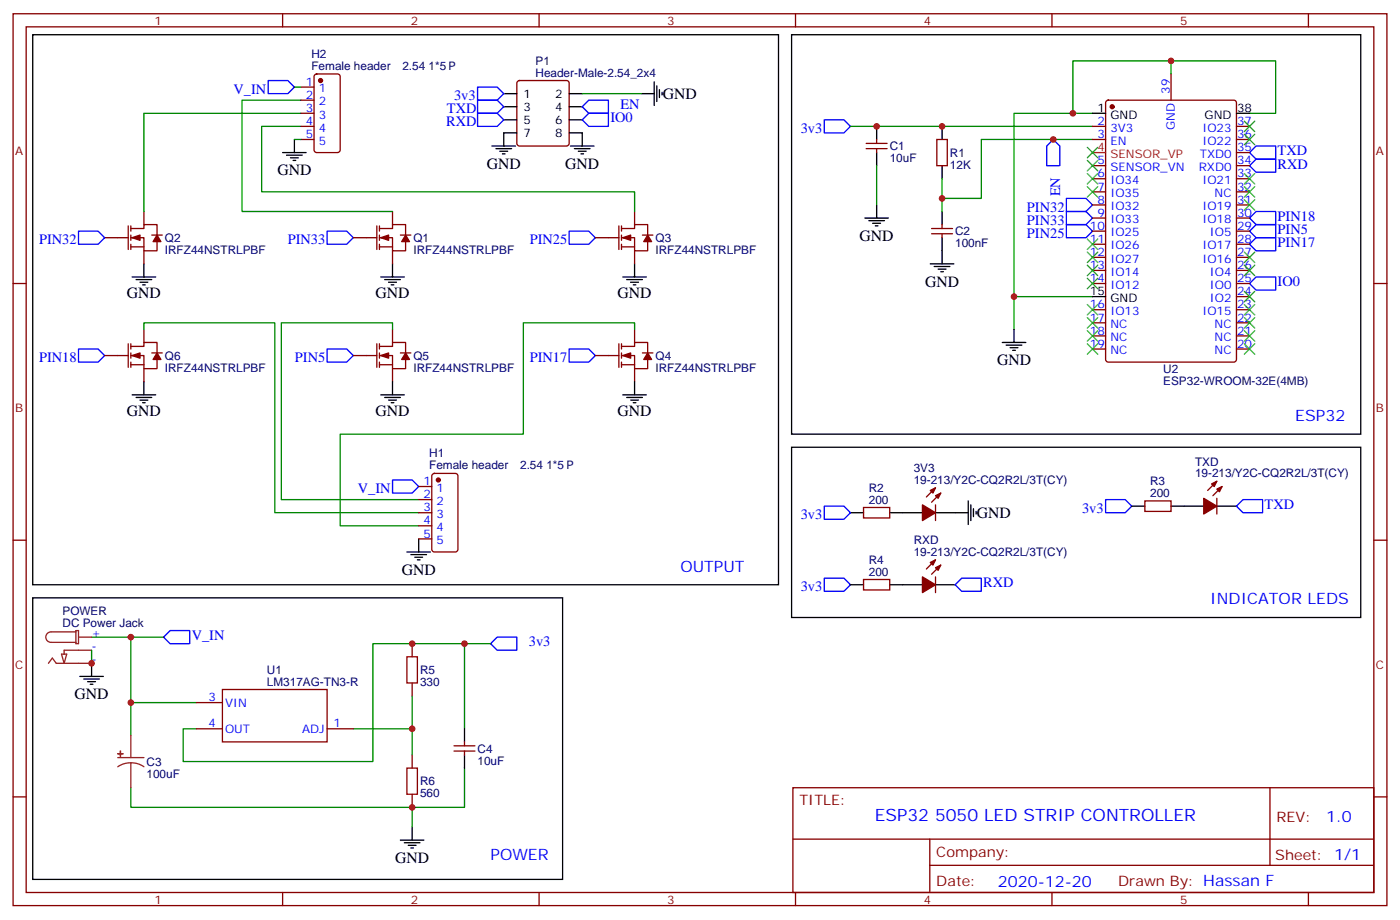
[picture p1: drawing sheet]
<svg xmlns="http://www.w3.org/2000/svg" width="377mm" height="248mm" viewBox="0 0 377 248" stroke-linecap="round" stroke-linejoin="round" font-family="sans-serif">
<g fill="none" stroke="#870000" stroke-width=".35">
<path d="M3.5 3.7h370.4v240.2h-370.4zM7.1 7.2h363.3v233.2h-363.3zM76.2 3.7v3.5M145.3 3.7v3.5M214.5 3.7v3.5M283.6 3.7v3.5M315.7 19.9v7.1M352.8 3.7v3.5M81.1 34h3.6M81.1 37.6h3.6M81.1 30.5h3.6M81.1 27h3.6"/>
<path d="M81.1 23.5h3.6M84.9 20.1l.5-.2h5.6a.71 .71 0 0 1 .7 .7v20.1l-.7 .4h-5.6l-.5-.2-.2-.5v-19.8zM139.6 21.9l.5-.2h12.7a.71 .71 0 0 1 .7 .7v16.2l-.3 .5-.4 .2h-12.7l-.5-.2-.3-.5v-16.2zM233.5 38.6h5.7M236.4 37.6v1M252.6 37.6h2.8v7h-2.8zM294.6 34h3.5M294.6 37.6h3.5M298.3 27.2l.5-.2h33.9a.71 .71 0 0 1 .7 .7l-.1 69.4-.6 .4h-33.9l-.5-.2-.2-.5v-69.1zM333.4 34h3.5M333.4 37.6h3.5M38.8 57v3.5"/>
<path d="M105.8 57v3.5M171.1 57v3.5M233.5 40h5.7M236.4 40v1.1M294.6 44.6h3.5M294.6 48.2h3.5M294.6 51.7h3.5M294.6 55.2h3.5M294.6 58.7h3.5M333.4 44.6h3.5M333.4 48.2h3.5M333.4 51.7h3.5"/>
<path d="M333.4 55.2h3.5M333.4 58.7h3.5M333.4 41.1h3.5M3.5 76.4h3.6M28.2 64h6.4M34.6 60.9v6.3M35.3 61.6h3.5v-1.1h3.5v2.8M35.3 64h3.5v3.6h3.5v-2.5M35.3 60.9v1.4M35.3 63.3v1.4M35.3 65.8v1.4M35.3 66.5h3.5"/>
<path d="M38.8 67.6v3.5M40.9 63.3h2.8M95.2 64h6.4M101.6 60.9v6.3M102.3 61.6h3.5v-1.1h3.6v2.8M102.3 64h3.5v3.6h3.6v-2.5M102.3 60.9v1.4M102.3 63.3v1.4M102.3 65.8v1.4M102.3 66.5h3.5M105.8 67.6v3.5M107.9 63.3h2.9"/>
<path d="M160.5 64h6.4M166.9 60.9v6.3M167.6 61.6h3.5v-1.1h3.5v2.8M167.6 64h3.5v3.6h3.5v-2.5M167.6 60.9v1.4M167.6 63.3v1.4M167.6 65.8v1.4M167.6 66.5h3.5M171.1 67.6v3.5M173.2 63.3h2.8M251.2 63h5.6M251.2 61.6h5.6"/>
<path d="M254 60.5v1.1M254 63v1M294.6 76.4h3.5M294.6 62.3h3.5M294.6 65.8h3.5M294.6 69.3h3.5M294.6 72.8h3.5M333.4 76.4h3.5M333.4 62.3h3.5M333.4 65.8h3.5M333.4 69.3h3.5M333.4 72.8h3.5"/>
<path d="M333.4 79.9h3.5M370.4 76.4h3.5M28.2 95.8h6.4M34.6 92.6v6.4M35.3 93.3h3.5v-1h3.5v2.8M35.3 95.8h3.5v3.5h3.5v-2.5M35.3 98.2h3.5M35.3 92.6v1.4M35.3 95.1v1.4M35.3 97.5v1.5M38.8 88.7v3.6M38.8 99.3v3.5"/>
<path d="M40.9 95.1h2.8M95.2 95.8h6.4M101.6 92.6v6.4M102.3 93.3h3.5v-1h3.6v2.8M102.3 95.8h3.5v3.5h3.6v-2.5M102.3 98.2h3.5M102.3 92.6v1.4M102.3 95.1v1.4M102.3 97.5v1.5M105.8 88.7v3.6M105.8 99.3v3.5M107.9 95.1h2.9"/>
<path d="M160.5 95.8h6.4M166.9 92.6v6.4M167.6 93.3h3.5v-1h3.5v2.8M167.6 95.8h3.5v3.5h3.5v-2.5M167.6 98.2h3.5M167.6 92.6v1.4M167.6 95.1v1.4M167.6 97.5v1.5M171.1 88.7v3.6M171.1 99.3v3.5M173.2 95.1h2.8M294.6 83.4h3.5"/>
<path d="M294.6 87h3.5M294.6 90.5h3.5M294.6 94h3.5M333.4 83.4h3.5M333.4 87h3.5M333.4 90.5h3.5M333.4 94h3.5M112.9 138.1h3.5M112.9 134.6h3.5M112.9 131.1h3.5M116.7 127.7l.4-.2h5.7a.71 .71 0 0 1 .7 .7l-.1 20.1-.6 .4h-5.7l-.5-.2-.2-.5v-19.8zM232.8 136.7h7.1v2.8h-7.1z"/>
<path d="M252.2 131.4l-2.4 2.5M252.2 136v4.2M253.6 132.8l-2.4 2.5M308.7 134.9h7v2.9h-7zM328.1 129.6l-2.5 2.5M328.1 134.2v4.3M329.5 131.1l-2.5 2.4M3.5 145.5h3.6M112.9 145.2h3.5M112.9 141.6h3.5M232.8 156.1h7.1v2.8h-7.1zM252.2 155.4v4.2"/>
<path d="M252.2 150.8l-2.4 2.5M253.6 152.2l-2.4 2.5M370.4 145.5h3.5M111.1 173.4v3.5M52.9 196.3h7.1M52.9 189.3h7.1M60 185.7h28.2v14.1h-28.2zM88.2 196.3h7M111.1 184v3.5M125.2 199.8v1.1M3.5 214.7h3.6M111.1 203.4v3.5"/>
<path d="M111.1 214v3.5M122.4 202.3h5.7M122.4 200.9h5.7M125.2 202.3v1.1M213.8 212.2h156.6v28.2h-156.6zM342.4 212.2v20.9M370.4 214.7h3.5M213.8 226h156.5M250.7 233.1h119.6M250.7 226v14.2M76.2 240.4v3.5M145.3 240.4v3.5"/>
<path d="M214.5 240.4v3.5M283.6 240.4v3.5M352.8 240.4v3.5"/>
</g>
<g fill="none" stroke="#00f" stroke-width=".35">
<path d="M72.3 21.7h5.3l1.8 1.8-1.8 1.7h-5.3zM128.8 23.5h5.3l1.7 1.7-1.7 1.8h-5.3zM128.8 27h5.3l1.7 1.8-1.7 1.7h-5.3zM128.8 30.5h5.3l1.7 1.8-1.7 1.7h-5.3zM157 28.8l1.7-1.8h5.3v3.5h-5.3zM158.7 30.5h5.3v3.5h-5.3l-1.7-1.7zM222.2 32.3h5.3l1.8 1.7-1.8 1.8h-5.3zM284 37.6l1.8 1.7v5.3h-3.6v-5.3zM287.5 57h5.3l1.8 1.7-1.8 1.8h-5.3zM287.5 53.4h5.3l1.8 1.8-1.8 1.8h-5.3zM336.9 41.1l1.8-1.8h5.3v3.6h-5.3zM338.7 57h5.3v3.5h-5.3l-1.8-1.8z"/>
<path d="M338.7 42.9h5.3v3.5h-5.3l-1.8-1.8zM21.2 62.3h5.3l1.7 1.7-1.7 1.8h-5.3zM88.2 62.3h5.3l1.7 1.7-1.7 1.8h-5.3zM153.5 62.3h5.2l1.8 1.7-1.8 1.8h-5.2zM287.5 60.5h5.3l1.8 1.8-1.8 1.7h-5.3zM336.9 62.3l1.8-1.8h5.3v3.5h-5.3zM338.7 74.6h5.3v3.5h-5.3l-1.8-1.7zM338.7 64h5.3v3.6h-5.3l-1.8-1.8zM21.2 94h5.3l1.7 1.8-1.7 1.7h-5.3zM88.2 94h5.3l1.7 1.8-1.7 1.7h-5.3zM153.5 94h5.2l1.8 1.8-1.8 1.7h-5.2zM105.8 129.3h5.3l1.8 1.8-1.8 1.7h-5.3z"/>
<path d="M222.2 136.3h5.3l1.8 1.8-1.8 1.8h-5.3zM298.1 134.6h5.3l1.8 1.7-1.8 1.8h-5.3zM333.4 136.3l1.7-1.7h5.3v3.5h-5.3zM222.2 155.8h5.3l1.8 1.7-1.8 1.8h-5.3zM257.5 157.5l1.8-1.7h5.3v3.5h-5.3zM45.9 169.9h5.3v3.5h-5.3l-1.8-1.8zM132.3 173.4l1.8-1.8h5.2v3.6h-5.2z"/>
</g>
<g fill="none" stroke="#000" stroke-width=".35">
<path d="M8.8 9.3h201.1v148.2h-201.1zM213.4 9.3h153.5v107.6h-153.5zM79.4 37.6v3.5M132.6 39.3h6.4M135.8 25.2h3.5M135.8 28.8h3.5M135.8 32.3h3.5M139.3 35.8h-3.5v3.5M153.5 25.2h3.5M153.5 28.8h3.5M153.5 32.3h3.5M153.5 35.8h3.5v3.5"/>
<path d="M153.8 39.3h6.4M172.9 25.2h3.5M176.4 22v6.4M177.1 23.1v4.2M177.8 24.2v2.1M178.5 24.9v.7M236.4 34v3.6M254 34v3.6M294.6 30.5h3.5M333.4 30.5h3.5M76.2 41.1h6.3M77.3 41.8h4.2"/>
<path d="M78.3 42.5h2.1M79 43.2h.7M133.7 40h4.2M134.8 40.7h2.1M135.5 41.5h.7M154.9 40h4.2M155.9 40.7h2.1M156.6 41.5h.7M233.2 58.7h6.3M234.2 59.4h4.3M236.4 41.1v3.5M236.4 55.2v3.5"/>
<path d="M254 44.6v3.6M254 57v3.5M35.6 74.6h6.4M36.7 75.3h4.2M37.7 76h2.2M38.5 76.7h.7M38.8 71.1v3.5M102.7 74.6h6.3M103.7 75.3h4.2M104.8 76h2.1M105.5 76.7h.7M105.8 71.1v3.5"/>
<path d="M167.9 74.6h6.4M169 75.3h4.2M170 76h2.2M170.7 76.7h.7M171.1 71.1v3.5M235.3 60.1h2.1M236 60.9h.7M250.8 71.1h6.4M251.9 71.8h4.2M252.9 72.5h2.2M253.6 73.2h.8M254 64v7.1"/>
<path d="M294.6 79.9h3.5M270.2 92.3h6.4M271.3 93h4.2M272.3 93.7h2.2M273 94.4h.8M273.4 88.7v3.6M35.6 106.4h6.4M36.7 107.1h4.2M37.7 107.8h2.2M38.5 108.5h.7M38.8 102.8v3.6M102.7 106.4h6.3"/>
<path d="M103.7 107.1h4.2M104.8 107.8h2.1M105.5 108.5h.7M105.8 102.8v3.6M167.9 106.4h6.4M169 107.1h4.2M170 107.8h2.2M170.7 108.5h.7M171.1 102.8v3.6M213.4 120.5h153.5v45.8h-153.5zM229.3 138.1h3.5M239.9 138.1h8.8"/>
<path d="M252.2 138.1h8.9M261.1 134.9v6.4M261.8 136v4.2M262.5 137.1v2.1M263.2 137.8v.7M305.2 136.3h3.5M315.7 136.3h8.9M328.1 136.3h5.3M109.7 148.7h6.4M110.8 149.4h4.2M111.8 150.1h2.1M112.5 150.8h.7"/>
<path d="M112.9 145.2v3.5M229.3 157.5h3.5M239.9 157.5h8.8M252.2 157.5h5.3M8.8 161h142.9v75.9h-142.9zM24.7 178.7v3.5M21.5 182.2h6.4M22.6 182.9h4.2M23.6 183.6h2.2M24.3 184.3h.7M125.2 196.3v3.5M125.2 203.4v3.5"/>
<path d="M107.9 226.3h6.4M109 227h4.2M110.1 227.7h2.1M110.8 228.4h.7M111.1 222.8v3.5"/>
</g>
<g fill="none" stroke="#008700" stroke-width=".35">
<path d="M315.7 16.4v3.5M79.4 37.6h1.7M79.4 23.5h1.7M81.1 27h-15.8v30h40.5M81.1 30.5h-42.3v26.5M81.1 34h-10.5v17.7h100.5v5.3M157 25.2h15.9M229.3 34h65.3M289.3 30.5v-14.1h54.7v14.1h-7.1M294.6 37.6h-30v15.8h-10.6M294.6 30.5h-21.2v49.4h21.2M236.4 44.6v10.6"/>
<path d="M254 48.2v8.8M273.4 79.9v8.8M38.8 88.7v-1.7h35.3v51.1h38.8M105.8 88.7v-1.7h-30v47.6h37.1M171.1 88.7v-1.7h-30v29.9h-49.4v24.7h21.2M24.7 171.6h10.6v17.7h17.6M24.7 175.2v3.5M35.3 171.6h8.8M125.2 173.4h7.1M35.3 189.3v8.8M52.9 196.3h-3.5v8.8h51.1v-31.7h24.7v22.9M111.1 187.5v8.8h-15.9"/>
<path d="M111.1 196.3v7.1M35.3 212.2v5.3h75.8M125.2 206.9v10.6h-14.1v5.3"/>
</g>
<g fill="#870000" stroke="#870000" stroke-width=".35">
<path d="M35.6 95.8l2.1-.7v1.4z"/>
<path d="M42.3 95.1l1.1 1.7h-2.1z"/>
<path d="M102.7 95.8l2.1-.7v1.4z"/>
<path d="M109.4 95.1l1 1.7h-2.1z"/>
<path d="M167.9 95.8l2.1-.7v1.4z"/>
<path d="M174.6 95.1l1.1 1.7h-2.1z"/>
<path d="M167.9 64l2.1-.7v1.4z"/>
<path d="M174.6 63.3l1.1 1.8h-2.1z"/>
<path d="M102.7 64l2.1-.7v1.4z"/>
<path d="M109.4 63.3l1 1.8h-2.1z"/>
<path d="M35.6 64l2.1-.7v1.4z"/>
<path d="M42.3 63.3l1.1 1.8h-2.1z"/>
<path d="M248.7 136l3.5 2.1-3.5 2.1z"/>
<path d="M252.2 133.5l1.4-.7-.7 1.4z"/>
<path d="M250.8 132.1l1.4-.7-.7 1.4z"/>
<path d="M324.6 134.2l3.5 2.1-3.5 2.2z"/>
<path d="M328.1 131.8l1.4-.7-.7 1.4z"/>
<path d="M326.7 130.4l1.4-.8-.7 1.5z"/>
<path d="M248.7 155.4l3.5 2.1-3.5 2.1z"/>
<path d="M252.2 152.9l1.4-.7-.7 1.4z"/>
<path d="M250.8 151.5l1.4-.7-.7 1.4z"/>
<circle cx="299.9" cy="28.8" r=".53"/>
<circle cx="118.2" cy="129.3" r=".53"/>
<circle cx="86.4" cy="21.7" r=".53"/>
</g>
<path d="M109.7 176.9h2.8v7.1h-2.8zM109.7 206.9h2.8v7.1h-2.8z" fill="none" stroke="#a10000" stroke-width=".35"/>
<path d="M294.6 41.1h3.5" fill="none" stroke="#f00" stroke-width=".35"/>
<path d="M13.1 178.7l1-1.4 1.1 1.4h9.5M16.6 176.2h1.4l-.7 2.5zM20.5 170.2h-6.7a1.41 1.41 0 0 0-1.5 1.4 1.41 1.41 0 0 0 1.5 1.4h6.7M20.5 169.9h.7v3.5h-.7zM21.2 171.6h3.5M24.7 175.2h-7.4v1M35.3 198.1v6M31.7 204.1h7.1M35.3 205.5l1.8 .2 1.7 .9M35.3 205.5l-1.9 .2-1.7 .9M35.3 205.5v6.7" fill="none" stroke="#8c2424" stroke-width=".35"/>
<g fill="none" stroke="#3c3" stroke-width=".35">
<path d="M293.2 39.7l2.8 2.8M296 39.7l-2.8 2.8M335.5 32.6l2.8 2.9M335.5 36.2l2.8 2.8M338.3 32.6l-2.8 2.9M338.3 36.2l-2.8 2.8M293.2 43.2l2.8 2.8M293.2 46.7l2.8 2.9M293.2 50.3l2.8 2.8M296 43.2l-2.8 2.8M296 46.7l-2.8 2.9M296 50.3l-2.8 2.8"/>
<path d="M335.5 46.7l2.8 2.9M335.5 50.3l2.8 2.8M335.5 53.8l2.8 2.8M338.3 46.7l-2.8 2.9M338.3 50.3l-2.8 2.8M338.3 53.8l-2.8 2.8M293.2 75l2.8 2.8M293.2 71.4l2.8 2.9M293.2 67.9l2.8 2.8M293.2 64.4l2.8 2.8M296 75l-2.8 2.8M296 71.4l-2.8 2.9"/>
<path d="M296 67.9l-2.8 2.8M296 64.4l-2.8 2.8M335.5 67.9l2.8 2.8M335.5 71.4l2.8 2.9M335.5 78.5l2.8 2.8M338.3 67.9l-2.8 2.8M338.3 71.4l-2.8 2.9M338.3 78.5l-2.8 2.8M293.2 85.5l2.8 2.9M293.2 89.1l2.8 2.8M293.2 92.6l2.8 2.8M293.2 82l2.8 2.8"/>
<path d="M296 89.1l-2.8 2.8M296 92.6l-2.8 2.8M296 85.5l-2.8 2.9M296 82l-2.8 2.8M335.5 82l2.8 2.8M335.5 85.5l2.8 2.9M335.5 89.1l2.8 2.8M335.5 92.6l2.8 2.8M338.3 82l-2.8 2.8M338.3 85.5l-2.8 2.9M338.3 89.1l-2.8 2.8M338.3 92.6l-2.8 2.8"/>
</g>
<g fill="#8c2424" stroke="#8c2424" stroke-width=".35">
<path d="M31.7 203l1.5 .1z"/>
<path d="M32.5 202.3v1.4z"/>
</g>
<g fill="#c00">
<circle cx="254" cy="53.4" r=".88"/>
<circle cx="254" cy="34" r=".88"/>
<circle cx="289.3" cy="30.5" r=".88"/>
<circle cx="273.4" cy="79.9" r=".88"/>
<circle cx="284" cy="37.6" r=".88"/>
<circle cx="111.1" cy="173.4" r=".88"/>
<circle cx="125.2" cy="173.4" r=".88"/>
<circle cx="35.3" cy="171.6" r=".88"/>
<circle cx="35.3" cy="189.3" r=".88"/>
<circle cx="236.4" cy="34" r=".88"/>
<circle cx="24.7" cy="178.7" r=".88"/>
<circle cx="111.1" cy="217.5" r=".88"/>
<circle cx="315.7" cy="16.4" r=".88"/>
<circle cx="111.1" cy="196.3" r=".88"/>
</g>
<text font-size="4.6" fill="#00f" x="235.9" y="221.2">ESP32 5050 LED STRIP CONTROLLER</text>
<g font-size="4.2">
<text x="178.7" y="26.7">GND</text>
<text x="74.8" y="47.3">GND</text>
<text x="131.2" y="45.5">GND</text>
<text x="152.4" y="45.5">GND</text>
<text x="231.8" y="64.9">GND</text>
<text x="249.4" y="77.3">GND</text>
<text x="34.2" y="80.3">GND</text>
<text x="101.2" y="80.3">GND</text>
<text x="166.5" y="80.3">GND</text>
<text x="268.8" y="98.4">GND</text>
<text x="34.2" y="112">GND</text>
<text x="101.2" y="112">GND</text>
<text x="166.5" y="112">GND</text>
<text x="263.3" y="139.5">GND</text>
<text x="108.3" y="154.9">GND</text>
<text x="20.1" y="188.4">GND</text>
<text x="106.5" y="232.5">GND</text>
</g>
<g font-size="4.2" fill="#00f">
<text x="349.2" y="113.4">ESP32</text>
<text x="183.4" y="154">OUTPUT</text>
<text x="326.3" y="162.8">INDICATOR LEDS</text>
<text x="357.6" y="221.5">1.0</text>
<text x="132.3" y="231.6">POWER</text>
<text x="269" y="238.8">2020-12-20</text>
</g>
<g font-size="3.9" fill="#00f">
<text x="63" y="25.2">V_IN</text>
<text x="122.4" y="27">3v3</text>
<text x="167.3" y="29.3">EN</text>
<text x="120.3" y="34">RXD</text>
<text x="120.5" y="30.5">TXD</text>
<text x="164.6" y="33">IO0</text>
<text x="215.9" y="35.8">3v3</text>
<text x="344.5" y="41.9">TXD</text>
<text x="344.5" y="45.4">RXD</text>
<text x="285.9" y="52.9" transform="rotate(-90 285.9 52.9)">EN</text>
<text x="276.9" y="57">PIN32</text>
<text x="344.5" y="59.4">PIN18</text>
<text x="10.5" y="65.8">PIN32</text>
<text x="77.6" y="65.8">PIN33</text>
<text x="142.8" y="65.8">PIN25</text>
<text x="276.9" y="64">PIN25</text>
<text x="276.9" y="60.5">PIN33</text>
<text x="344.5" y="63">PIN5</text>
<text x="344.5" y="66.5">PIN17</text>
<text x="344.5" y="77.1">IO0</text>
<text x="10.5" y="97.5">PIN18</text>
<text x="79.5" y="97.5">PIN5</text>
<text x="142.8" y="97.5">PIN17</text>
<text x="96.5" y="132.8">V_IN</text>
<text x="341" y="137.1">TXD</text>
<text x="215.9" y="139.9">3v3</text>
<text x="291.7" y="138.1">3v3</text>
<text x="215.9" y="159.3">3v3</text>
<text x="265.1" y="158.2">RXD</text>
<text x="51.7" y="172.4">V_IN</text>
<text x="142.6" y="174">3v3</text>
</g>
<g font-size="3.9" fill="#800">
<text x="215.5" y="216.8">TITLE:</text>
<text x="344.2" y="221.5">REV:</text>
<text x="252.5" y="231">Company:</text>
<text x="343.8" y="231.6">Sheet: 1/1</text>
<text x="252.5" y="238.7">Date:</text>
<text x="301.5" y="238.7">Drawn By: Hassan F</text>
</g>
<g font-size="3.2" fill="#800">
<text x="41.6" y="6.7">1</text>
<text x="110.8" y="6.7">2</text>
<text x="179.9" y="6.7">3</text>
<text x="249.1" y="6.7">4</text>
<text x="318.2" y="6.7">5</text>
<text x="4.1" y="41.8">A</text>
<text x="370.9" y="41.8">A</text>
<text x="4.1" y="110.9">B</text>
<text x="370.9" y="110.9">B</text>
<text x="4.1" y="180.1">C</text>
<text x="370.9" y="180.1">C</text>
<text x="41.6" y="243.4">1</text>
<text x="110.8" y="243.4">2</text>
<text x="179.9" y="243.4">3</text>
<text x="249.1" y="243.4">4</text>
<text x="318.2" y="243.4">5</text>
</g>
<g font-size="3.2" fill="#000080">
<text x="84" y="15.5">H2</text>
<text x="144.4" y="17.4">P1</text>
<text x="84" y="18.8">Female header</text>
<text x="108.5" y="18.8">2.54 1*5Ｐ</text>
<text x="144.4" y="20.6">Header-Male-2.54_2x4</text>
<text x="239.9" y="40.4">C1</text>
<text x="239.9" y="43.7">10uF</text>
<text x="256.1" y="45.5">12K</text>
<text x="256.1" y="42.2">R1</text>
<text x="44.4" y="65.2">Q2</text>
<text x="111.5" y="65.2">Q1</text>
<text x="176.7" y="65.2">Q3</text>
<text x="257.5" y="63.4">C2</text>
<text x="44.4" y="68.4">IRFZ44NSTRLPBF</text>
<text x="111.5" y="68.4">IRFZ44NSTRLPBF</text>
<text x="176.7" y="68.4">IRFZ44NSTRLPBF</text>
<text x="257.5" y="66.6">100nF</text>
<text x="44.4" y="100.1">IRFZ44NSTRLPBF</text>
<text x="44.4" y="96.9">Q6</text>
<text x="111.5" y="100.1">IRFZ44NSTRLPBF</text>
<text x="111.5" y="96.9">Q5</text>
<text x="176.7" y="100.1">IRFZ44NSTRLPBF</text>
<text x="176.7" y="96.9">Q4</text>
<text x="313.6" y="100.6">U2</text>
<text x="313.6" y="103.8">ESP32-WROOM-32E(4MB)</text>
<text x="115.7" y="123.1">H1</text>
<text x="322.2" y="125.4">TXD</text>
<text x="115.7" y="126.4">Female header</text>
<text x="140.3" y="126.4">2.54 1*5Ｐ</text>
<text x="246.4" y="130.4">19-213/Y2C-CQ2R2L/3T(CY)</text>
<text x="246.4" y="127.2">3V3</text>
<text x="310.1" y="130.7">R3</text>
<text x="322.2" y="128.6">19-213/Y2C-CQ2R2L/3T(CY)</text>
<text x="234.3" y="135.6">200</text>
<text x="234.3" y="132.5">R2</text>
<text x="310.1" y="133.9">200</text>
<text x="246.4" y="149.8">19-213/Y2C-CQ2R2L/3T(CY)</text>
<text x="246.4" y="146.6">RXD</text>
<text x="234.3" y="155">200</text>
<text x="234.3" y="151.9">R4</text>
<text x="16.9" y="165.6">POWER</text>
<text x="16.9" y="168.8">DC Power Jack</text>
<text x="72" y="184.7">LM317AG-TN3-R</text>
<text x="72" y="181.4">U1</text>
<text x="113.2" y="184.8">330</text>
<text x="113.2" y="181.6">R5</text>
<text x="128.8" y="202.7">C4</text>
<text x="39.5" y="209.5">100uF</text>
<text x="39.5" y="206.3">C3</text>
<text x="128.8" y="206">10uF</text>
<text x="113.2" y="214.8">560</text>
<text x="113.2" y="211.6">R6</text>
</g>
<g font-size="3.2" fill="#00f">
<text x="82.5" y="23.1">1</text>
<text x="82.5" y="26.6">2</text>
<text x="86" y="28.4">2</text>
<text x="86" y="24.9">1</text>
<text x="315.4" y="25.2" transform="rotate(-90 315.4 25.2)">39</text>
<text x="82.5" y="33.7">4</text>
<text x="82.5" y="30.2">3</text>
<text x="86" y="35.5">4</text>
<text x="86" y="31.9">3</text>
<text x="295.9" y="33.7">2</text>
<text x="299.4" y="35.5">3V3</text>
<text x="316.8" y="35" transform="rotate(-90 316.8 35)">GND</text>
<text x="324.2" y="35.5">IO23</text>
<text x="333.6" y="33.7">37</text>
<text x="82.5" y="37.2">5</text>
<text x="86" y="39">5</text>
<text x="295.9" y="37.2">3</text>
<text x="299.4" y="39">EN</text>
<text x="324.2" y="39">IO22</text>
<text x="333.6" y="40.7">35</text>
<text x="333.6" y="37.2">36</text>
<text x="295.9" y="44.3">5</text>
<text x="295.9" y="47.8">6</text>
<text x="299.4" y="46">SENSOR_VN</text>
<text x="323.2" y="46">RXD0</text>
<text x="323.5" y="42.5">TXD0</text>
<text x="333.6" y="47.8">33</text>
<text x="333.6" y="44.3">34</text>
<text x="295.9" y="51.3">7</text>
<text x="299.4" y="49.6">IO34</text>
<text x="299.4" y="53.1">IO35</text>
<text x="324.2" y="49.6">IO21</text>
<text x="327.5" y="53.1">NC</text>
<text x="333.6" y="51.3">32</text>
<text x="295.9" y="54.9">8</text>
<text x="295.9" y="58.4">9</text>
<text x="299.4" y="56.6">IO32</text>
<text x="324.2" y="56.6">IO19</text>
<text x="333.6" y="58.4">30</text>
<text x="333.6" y="54.9">31</text>
<text x="293.9" y="61.9">10</text>
<text x="293.9" y="65.4">11</text>
<text x="299.4" y="60.1">IO33</text>
<text x="299.4" y="63.7">IO25</text>
<text x="324.2" y="60.1">IO18</text>
<text x="326.2" y="63.7">IO5</text>
<text x="333.6" y="65.4">28</text>
<text x="333.6" y="61.9">29</text>
<text x="293.9" y="69">12</text>
<text x="299.4" y="67.2">IO26</text>
<text x="299.4" y="70.7">IO27</text>
<text x="324.2" y="70.7">IO16</text>
<text x="324.2" y="67.2">IO17</text>
<text x="333.6" y="69">27</text>
<text x="293.9" y="72.5">13</text>
<text x="293.9" y="76">14</text>
<text x="299.4" y="74.3">IO14</text>
<text x="299.4" y="77.8">IO12</text>
<text x="326.2" y="77.8">IO0</text>
<text x="326.2" y="74.3">IO4</text>
<text x="333.6" y="76">25</text>
<text x="333.6" y="72.5">26</text>
<text x="293.9" y="83.1">16</text>
<text x="326.2" y="81.3">IO2</text>
<text x="333.6" y="83.1">23</text>
<text x="333.6" y="79.6">24</text>
<text x="293.9" y="86.6">17</text>
<text x="299.4" y="84.8">IO13</text>
<text x="299.4" y="88.4">NC</text>
<text x="324.2" y="84.8">IO15</text>
<text x="327.5" y="88.4">NC</text>
<text x="333.6" y="86.6">22</text>
<text x="293.9" y="90.1">18</text>
<text x="293.9" y="93.7">19</text>
<text x="299.4" y="91.9">NC</text>
<text x="299.4" y="95.4">NC</text>
<text x="327.5" y="95.4">NC</text>
<text x="327.5" y="91.9">NC</text>
<text x="333.6" y="93.7">20</text>
<text x="333.6" y="90.1">21</text>
<text x="114.2" y="130.7">1</text>
<text x="114.2" y="137.8">3</text>
<text x="114.2" y="134.2">2</text>
<text x="117.7" y="136">2</text>
<text x="117.7" y="132.5">1</text>
<text x="114.2" y="141.3">4</text>
<text x="117.7" y="143.1">4</text>
<text x="117.7" y="139.5">3</text>
<text x="114.2" y="144.8">5</text>
<text x="117.7" y="146.6">5</text>
<text x="24.7" y="171.6">+</text>
<text x="24.7" y="175.2">-</text>
<text x="24.7" y="178.7">-</text>
<text x="56.2" y="188.9">3</text>
<text x="60.7" y="190.3">VIN</text>
<text x="56.2" y="196">4</text>
<text x="60.7" y="197.4">OUT</text>
<text x="81.4" y="197.4">ADJ</text>
<text x="90" y="196">1</text>
</g>
<g font-size="3.2">
<text x="141.1" y="26.3">1</text>
<text x="141.1" y="29.8">3</text>
<text x="149.7" y="26.3">2</text>
<text x="149.7" y="29.8">4</text>
<text x="141.1" y="33.3">5</text>
<text x="149.7" y="33.3">6</text>
<text x="295.9" y="30.2">1</text>
<text x="299.4" y="31.9">GND</text>
<text x="324.8" y="31.9">GND</text>
<text x="333.6" y="30.2">38</text>
<text x="141.1" y="36.9">7</text>
<text x="149.7" y="36.9">8</text>
<text x="293.9" y="79.6">15</text>
<text x="299.4" y="81.3">GND</text>
</g>
<g font-size="3.2" fill="#f00">
<text x="295.9" y="40.7">4</text>
<text x="299.4" y="42.5">SENSOR_VP</text>
</g>
</svg>
